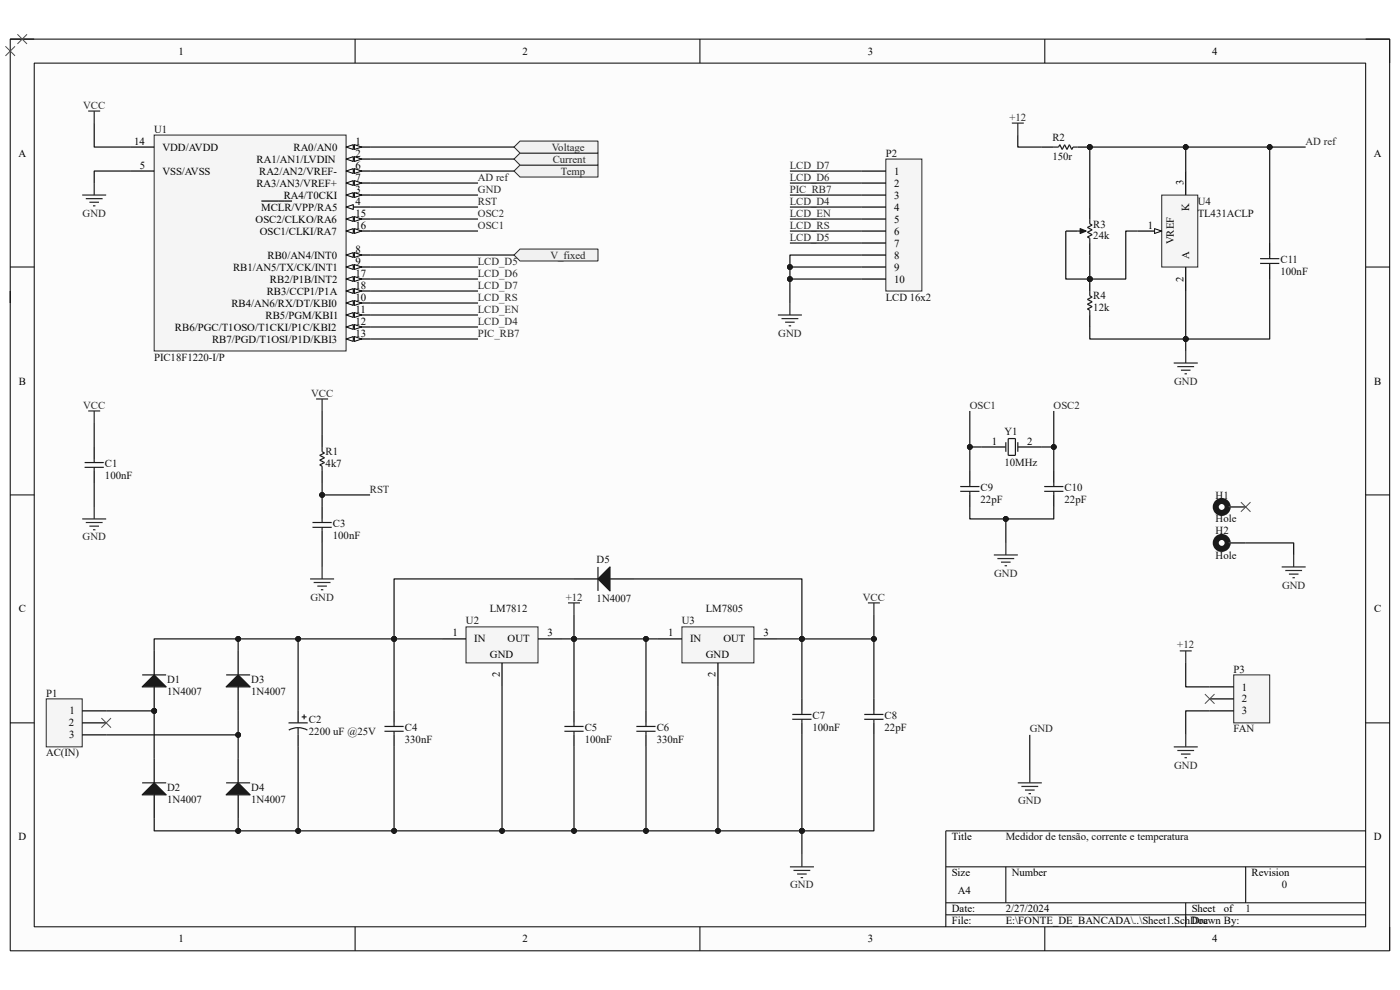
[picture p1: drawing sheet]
<svg xmlns="http://www.w3.org/2000/svg" width="297mm" height="210mm" viewBox="0 0 297 210" stroke-linecap="round" stroke-linejoin="round" font-family="sans-serif">
<path d="M2.2 8.3h292.6v193.4h-292.6z" fill-rule="evenodd" fill="#fcfcfc"/>
<path d="M2.2 8.3h292.6v193.4h-292.6z" fill="none" stroke="#000" stroke-width=".21"/>
<path d="M7.3 13.4h282.4v183.2h-282.4z" fill-rule="evenodd" fill="#fcfcfc"/>
<g fill="none" stroke="#000" stroke-width=".21">
<path d="M2.2 8.3h5.1M7.3 13.4h282.4v183.2h-282.4zM75.3 8.3v5.1M148.5 8.3v5.1M221.6 8.3v5.1M289.7 8.3h5.1v5.1M2.2 56.6h5.1M289.7 56.6h5.1M2.2 105h5.1M289.7 105h5.1M2.2 153.3h5.1M289.7 153.3h5.1"/>
<path d="M289.7 176.2h-89.1v20.4M75.3 196.6v5.1M148.5 196.6v5.1M200.6 183.9h89.1M200.6 191.5h89.1M200.6 194.1h89.1M213.4 183.9v7.6M221.6 196.6v5.1M251.5 191.5v5.1M264.3 183.9v7.6M294.8 196.6v5.1"/>
</g>
<path d="M32.7 28.6h40.7v45.9h-40.7z" fill-rule="evenodd" fill="#f5f5f5"/>
<path d="M32.7 28.6h40.7v45.9h-40.7z" fill="none" stroke="#262626" stroke-width=".21"/>
<path d="M73.4 31.2h5.1" fill="none" stroke="#000" stroke-width=".25"/>
<path d="M73.4 31.2l1.5-.5v1z" fill="#fbfbfb"/>
<path d="M73.4 31.2l1.5-.5v1z" fill="none" stroke="#000" stroke-width=".21"/>
<path d="M75.2 30.7l1.5 .5-1.5 .5z" fill="#fbfbfb"/>
<path d="M75.2 30.7l1.5 .5-1.5 .5z" fill="none" stroke="#000" stroke-width=".21"/>
<path d="M73.4 33.7h5.1" fill="none" stroke="#000" stroke-width=".25"/>
<path d="M73.4 33.7l1.5-.5v1z" fill="#fbfbfb"/>
<path d="M73.4 33.7l1.5-.5v1z" fill="none" stroke="#000" stroke-width=".21"/>
<path d="M75.2 33.2l1.5 .5-1.5 .5z" fill="#fbfbfb"/>
<path d="M75.2 33.2l1.5 .5-1.5 .5z" fill="none" stroke="#000" stroke-width=".21"/>
<path d="M73.4 41.4h5.1" fill="none" stroke="#000" stroke-width=".25"/>
<path d="M73.4 41.4l1.5-.5v1z" fill="#fbfbfb"/>
<path d="M73.4 41.4l1.5-.5v1z" fill="none" stroke="#000" stroke-width=".21"/>
<path d="M75.2 40.9l1.5 .5-1.5 .5z" fill="#fbfbfb"/>
<path d="M75.2 40.9l1.5 .5-1.5 .5z" fill="none" stroke="#000" stroke-width=".21"/>
<path d="M73.4 43.9h5.1" fill="none" stroke="#000" stroke-width=".25"/>
<path d="M73.4 43.9l1.5-.5v1z" fill="#fbfbfb"/>
<path d="M73.4 43.9l1.5-.5v1z" fill="none" stroke="#000" stroke-width=".21"/>
<path d="M27.6 36.3h5.1M73.4 36.3h5.1M55.4 42.6h6.6" fill="none" stroke="#000" stroke-width=".25"/>
<path d="M73.4 36.3l1.5-.5v1z" fill="#fbfbfb"/>
<path d="M73.4 36.3l1.5-.5v1z" fill="none" stroke="#000" stroke-width=".21"/>
<path d="M75.2 35.8l1.5 .5-1.5 .5z" fill="#fbfbfb"/>
<path d="M75.2 35.8l1.5 .5-1.5 .5z" fill="none" stroke="#000" stroke-width=".21"/>
<path d="M73.4 38.8h5.1" fill="none" stroke="#000" stroke-width=".25"/>
<path d="M73.4 38.8l1.5-.5v1z" fill="#fbfbfb"/>
<path d="M73.4 38.8l1.5-.5v1z" fill="none" stroke="#000" stroke-width=".21"/>
<path d="M75.2 38.3l1.5 .5-1.5 .5z" fill="#fbfbfb"/>
<path d="M75.2 38.3l1.5 .5-1.5 .5z" fill="none" stroke="#000" stroke-width=".21"/>
<path d="M73.4 54.1h5.1" fill="none" stroke="#000" stroke-width=".25"/>
<path d="M73.4 54.1l1.5-.5v1z" fill="#fbfbfb"/>
<path d="M73.4 54.1l1.5-.5v1z" fill="none" stroke="#000" stroke-width=".21"/>
<path d="M75.2 53.6l1.5 .5-1.5 .5z" fill="#fbfbfb"/>
<path d="M75.2 53.6l1.5 .5-1.5 .5z" fill="none" stroke="#000" stroke-width=".21"/>
<path d="M73.4 56.6h5.1" fill="none" stroke="#000" stroke-width=".25"/>
<path d="M73.4 56.6l1.5-.5v1z" fill="#fbfbfb"/>
<path d="M73.4 56.6l1.5-.5v1z" fill="none" stroke="#000" stroke-width=".21"/>
<path d="M75.2 56.1l1.5 .5-1.5 .5z" fill="#fbfbfb"/>
<path d="M75.2 56.1l1.5 .5-1.5 .5z" fill="none" stroke="#000" stroke-width=".21"/>
<path d="M73.4 64.3h5.1" fill="none" stroke="#000" stroke-width=".25"/>
<path d="M73.4 64.3l1.5-.5v1z" fill="#fbfbfb"/>
<path d="M73.4 64.3l1.5-.5v1z" fill="none" stroke="#000" stroke-width=".21"/>
<path d="M75.2 63.8l1.5 .5-1.5 .5z" fill="#fbfbfb"/>
<path d="M75.2 63.8l1.5 .5-1.5 .5z" fill="none" stroke="#000" stroke-width=".21"/>
<path d="M73.4 66.8h5.1" fill="none" stroke="#000" stroke-width=".25"/>
<path d="M73.4 66.8l1.5-.5v1z" fill="#fbfbfb"/>
<path d="M73.4 66.8l1.5-.5v1z" fill="none" stroke="#000" stroke-width=".21"/>
<path d="M75.2 66.3l1.5 .5-1.5 .5z" fill="#fbfbfb"/>
<path d="M75.2 66.3l1.5 .5-1.5 .5z" fill="none" stroke="#000" stroke-width=".21"/>
<path d="M73.4 69.4h5.1" fill="none" stroke="#000" stroke-width=".25"/>
<path d="M73.4 69.4l1.5-.5v1z" fill="#fbfbfb"/>
<path d="M73.4 69.4l1.5-.5v1z" fill="none" stroke="#000" stroke-width=".21"/>
<path d="M75.2 68.9l1.5 .5-1.5 .5z" fill="#fbfbfb"/>
<path d="M75.2 68.9l1.5 .5-1.5 .5z" fill="none" stroke="#000" stroke-width=".21"/>
<path d="M73.4 71.9h5.1" fill="none" stroke="#000" stroke-width=".25"/>
<path d="M73.4 71.9l1.5-.5v1z" fill="#fbfbfb"/>
<path d="M73.4 71.9l1.5-.5v1z" fill="none" stroke="#000" stroke-width=".21"/>
<path d="M75.2 71.4l1.5 .5-1.5 .5z" fill="#fbfbfb"/>
<path d="M75.2 71.4l1.5 .5-1.5 .5z" fill="none" stroke="#000" stroke-width=".21"/>
<path d="M27.6 31.2h5.1M73.4 46.5h5.1" fill="none" stroke="#000" stroke-width=".25"/>
<path d="M73.4 46.5l1.5-.5v1z" fill="#fbfbfb"/>
<path d="M73.4 46.5l1.5-.5v1z" fill="none" stroke="#000" stroke-width=".21"/>
<path d="M75.2 46l1.5 .5-1.5 .5z" fill="#fbfbfb"/>
<path d="M75.2 46l1.5 .5-1.5 .5z" fill="none" stroke="#000" stroke-width=".21"/>
<path d="M73.4 49h5.1" fill="none" stroke="#000" stroke-width=".25"/>
<path d="M73.4 49l1.5-.5v1z" fill="#fbfbfb"/>
<path d="M73.4 49l1.5-.5v1z" fill="none" stroke="#000" stroke-width=".21"/>
<path d="M75.2 48.5l1.5 .5-1.5 .5z" fill="#fbfbfb"/>
<path d="M75.2 48.5l1.5 .5-1.5 .5z" fill="none" stroke="#000" stroke-width=".21"/>
<path d="M73.4 59.2h5.1" fill="none" stroke="#000" stroke-width=".25"/>
<path d="M73.4 59.2l1.5-.5v1z" fill="#fbfbfb"/>
<path d="M73.4 59.2l1.5-.5v1z" fill="none" stroke="#000" stroke-width=".21"/>
<path d="M75.2 58.7l1.5 .5-1.5 .5z" fill="#fbfbfb"/>
<path d="M75.2 58.7l1.5 .5-1.5 .5z" fill="none" stroke="#000" stroke-width=".21"/>
<path d="M73.4 61.7h5.1" fill="none" stroke="#000" stroke-width=".25"/>
<path d="M73.4 61.7l1.5-.5v1z" fill="#fbfbfb"/>
<path d="M73.4 61.7l1.5-.5v1z" fill="none" stroke="#000" stroke-width=".21"/>
<path d="M75.2 61.2l1.5 .5-1.5 .5z" fill="#fbfbfb"/>
<path d="M75.2 61.2l1.5 .5-1.5 .5z" fill="none" stroke="#000" stroke-width=".21"/>
<g fill="none" stroke="#262626" stroke-width=".25">
<path d="M18.7 23.6h2.6M20 23.6v2.5M20 38.8v2.6M17.4 41.4h5.1M18.2 42.1h3.6M19 42.9h2M19.7 43.7h.5M18.7 87.2h2.6M20 87.2v2.5M17.4 110.1h5.1M18.2 110.8h3.6M19 111.6h2"/>
<path d="M19.7 112.4h.5M20 107.5v2.6"/>
</g>
<path d="M205.7 99.9v2.5M205.7 105v2.5M50.5 138.1v5.1M50.5 145.7v5.1" fill="none" stroke="#000" stroke-width=".25"/>
<path d="M203.7 103.2h4.1M203.7 104.2h4.1M205.7 102.4v.8M205.7 104.2v.8" fill="none" stroke="#1c1c1c" stroke-width=".25"/>
<path d="M48 145.7l2.5-2.5 2.6 2.5z" fill="#1c1c1c"/>
<path d="M48 145.7l2.5-2.5 2.6 2.5zM48 143.2h5.1" fill="none" stroke="#1c1c1c" stroke-width=".25"/>
<path d="M50.5 161v5.1M50.5 168.6v5.1" fill="none" stroke="#000" stroke-width=".25"/>
<path d="M48 168.6l2.5-2.5 2.6 2.5z" fill="#1c1c1c"/>
<path d="M48 168.6l2.5-2.5 2.6 2.5zM48 166.1h5.1" fill="none" stroke="#1c1c1c" stroke-width=".25"/>
<circle cx="32.7" cy="150.8" r=".51" fill="#0e0e0e"/>
<circle cx="32.7" cy="150.8" r=".51" fill="none" stroke="#0e0e0e" stroke-width=".21"/>
<path d="M32.7 145.7v5.1" fill="none" stroke="#000" stroke-width=".25"/>
<circle cx="32.7" cy="150.8" r=".51" fill="#0e0e0e"/>
<circle cx="32.7" cy="150.8" r=".51" fill="none" stroke="#0e0e0e" stroke-width=".21"/>
<path d="M32.7 138.1v5.1" fill="none" stroke="#000" stroke-width=".25"/>
<path d="M30.2 145.7l2.5-2.5 2.6 2.5z" fill="#1c1c1c"/>
<path d="M30.2 145.7l2.5-2.5 2.6 2.5zM30.2 143.2h5.1" fill="none" stroke="#1c1c1c" stroke-width=".25"/>
<path d="M32.7 161v5.1M32.7 168.6v5.1" fill="none" stroke="#000" stroke-width=".25"/>
<path d="M30.2 168.6l2.5-2.5 2.6 2.5z" fill="#1c1c1c"/>
<path d="M213.4 93.8v2M213.9 93h1.5v3.6h-1.5zM215.9 93.8v2M61.2 153.3h4.1M63.2 154.4h.9l1.1 .5M63.2 154.4h-.8l-1.1 .5M63.2 154.4v1.5M64 152.1h1M64.5 151.6v1M30.2 166.1h5.1M32.7 166.1l2.6 2.5h-5.1z" fill="none" stroke="#1c1c1c" stroke-width=".25"/>
<path d="M208.3 94.8h5.1M215.9 94.8h5.1M63.2 150.8v2.5M63.2 155.9v2.5" fill="none" stroke="#000" stroke-width=".25"/>
<path d="M167.6 183.9h5.1M168.3 184.6h3.6M169.1 185.4h2M169.9 186.2h.5M170.1 181.3v2.6" fill="none" stroke="#262626" stroke-width=".25"/>
<path d="M144.7 133h15.2v7.6h-15.2z" fill-rule="evenodd" fill="#f5f5f5"/>
<path d="M144.7 133h15.2v7.6h-15.2z" fill="none" stroke="#262626" stroke-width=".21"/>
<path d="M139.6 135.5h5.1M159.9 135.5h5.1M152.3 140.6v5.1" fill="none" stroke="#000" stroke-width=".25"/>
<path d="M98.9 133h15.2v7.6h-15.2z" fill-rule="evenodd" fill="#f5f5f5"/>
<path d="M98.9 133h15.2v7.6h-15.2z" fill="none" stroke="#262626" stroke-width=".21"/>
<path d="M93.8 135.5h5.1M114.1 135.5h5.1M106.5 140.6v5.1" fill="none" stroke="#000" stroke-width=".25"/>
<path d="M187.9 33.7h7.7v28h-7.7z" fill-rule="evenodd" fill="#f5f5f5"/>
<path d="M187.9 33.7h7.7v28h-7.7z" fill="none" stroke="#262626" stroke-width=".21"/>
<path d="M182.8 36.3h5.1M182.8 38.8h5.1M182.8 41.4h5.1M182.8 43.9h5.1M182.8 46.5h5.1M182.8 49h5.1M182.8 51.6h5.1M182.8 54.1h5.1M182.8 56.6h5.1M182.8 59.2h5.1" fill="none" stroke="#000" stroke-width=".25"/>
<path d="M9.8 148.2h7.6v10.2h-7.6z" fill-rule="evenodd" fill="#f5f5f5"/>
<path d="M9.8 148.2h7.6v10.2h-7.6z" fill="none" stroke="#262626" stroke-width=".21"/>
<g fill="none" stroke="#000" stroke-width=".25">
<path d="M20 94.8v2.6M20 99.9v2.5M223.6 99.9v2.5M223.6 105v2.5M121.8 122.8h5.1M129.4 122.8h5.1M17.4 150.8h5.1M17.4 153.3h5.1M17.4 155.9h5.1M83.6 150.8v2.5M83.6 155.9v2.5M121.8 150.8v2.5"/>
<path d="M121.8 155.9v2.5M137 150.8v2.5M137 155.9v2.5M170.1 148.2v2.6M170.1 153.3v2.6M185.4 148.3v2.5M185.4 153.3v2.6"/>
</g>
<g fill="none" stroke="#1c1c1c" stroke-width=".25">
<path d="M17.9 99.1h4.1M17.9 98.1h4.1M20 97.4v.7M20 99.1v.8M221.5 103.2h4.1M221.5 104.2h4.1M223.6 102.4v.8M223.6 104.2v.8M81.6 155.1h4M81.6 154.1h4M83.6 153.3v.8M83.6 155.1v.8"/>
<path d="M119.7 155.1h4.1M119.7 154.1h4.1M121.8 153.3v.8M121.8 155.1v.8M135 155.1h4.1M135 154.1h4.1M137 153.3v.8M137 155.1v.8M168.1 152.6h4.1M168.1 151.6h4.1M170.1 150.8v.8M170.1 152.6v.7"/>
<path d="M183.3 152.6h4.1M183.3 151.6h4.1M185.4 150.8v.8M185.4 152.6v.7"/>
</g>
<path d="M210.8 117.7h5.1M211.6 118.5h3.6M212.4 119.2h2M213.4 115.2v2.5M213.1 120h.5" fill="none" stroke="#262626" stroke-width=".25"/>
<path d="M126.9 122.8l2.5-2.5v5z" fill="#1c1c1c"/>
<path d="M126.9 122.8l2.5-2.5v5zM126.9 120.3v5" fill="none" stroke="#1c1c1c" stroke-width=".25"/>
<path d="M261.7 143.2h7.7v10.1h-7.7z" fill-rule="evenodd" fill="#f5f5f5"/>
<path d="M261.7 143.2h7.7v10.1h-7.7z" fill="none" stroke="#262626" stroke-width=".21"/>
<path d="M231.2 43.9v2.6M231.2 51.6v2.5M68.3 92.3v2.5M68.3 99.9v2.5M68.3 107.5v2.6M68.3 112.6v2.6M256.6 145.7h5.1M256.6 148.3h5.1M256.6 150.8h5.1" fill="none" stroke="#000" stroke-width=".25"/>
<g fill="none" stroke="#262626" stroke-width=".25">
<path d="M67.1 84.6h2.5M68.3 84.6v2.6M65.8 122.8h5.1M66.5 123.6h3.6M67.3 124.3h2M68.1 125.1h.5M68.3 120.3v2.5M184.1 127.9h2.6M185.4 127.9v2.5M249 158.4h5.1M249.8 159.2h3.5M250.5 160h2.1"/>
<path d="M251.5 155.9v2.5M251.3 160.7h.5"/>
</g>
<path d="M228.6 49h1.3M68.3 94.8v1l.5 .3-1 .5 1 .5-1 .5 1 .5-1 .5 .5 .3v1M66.3 111.9h4.1M66.3 110.8h4.1M68.3 110.1v.7M68.3 111.9v.7" fill="none" stroke="#1c1c1c" stroke-width=".25"/>
<path d="M229.2 48.5l1.2 .5-1.2 .5z" fill="#1c1c1c"/>
<path d="M229.2 48.5l1.2 .5-1.2 .5zM231.2 46.5v1l.5 .2-1 .5 1 .6-1 .5 1 .5-1 .5 .5 .2v1.1" fill="none" stroke="#1c1c1c" stroke-width=".25"/>
<path d="M226.1 49h2.5" fill="none" stroke="#000" stroke-width=".25"/>
<circle cx="231.2" cy="59.2" r=".51" fill="#0e0e0e"/>
<circle cx="231.2" cy="59.2" r=".51" fill="none" stroke="#0e0e0e" stroke-width=".21"/>
<path d="M231.2 59.2v2.5" fill="none" stroke="#000" stroke-width=".25"/>
<circle cx="231.2" cy="59.2" r=".51" fill="#0e0e0e"/>
<circle cx="231.2" cy="59.2" r=".51" fill="none" stroke="#0e0e0e" stroke-width=".21"/>
<path d="M269.4 51.6v2.5M269.4 56.6v2.6M231.2 66.8v2.6" fill="none" stroke="#000" stroke-width=".25"/>
<path d="M267.3 55.9h4.1M267.3 54.9h4.1M269.4 54.1v.8M269.4 55.9v.7M231.2 61.7v1l.5 .3-1 .5 1 .5-1 .5 1 .5-1 .6 .5 .2v1" fill="none" stroke="#1c1c1c" stroke-width=".25"/>
<circle cx="231.2" cy="31.2" r=".51" fill="#0e0e0e"/>
<circle cx="231.2" cy="31.2" r=".51" fill="none" stroke="#0e0e0e" stroke-width=".21"/>
<path d="M228.6 31.2h2.6" fill="none" stroke="#000" stroke-width=".25"/>
<circle cx="231.2" cy="31.2" r=".51" fill="#0e0e0e"/>
<circle cx="231.2" cy="31.2" r=".51" fill="none" stroke="#0e0e0e" stroke-width=".21"/>
<path d="M221 31.2h2.6" fill="none" stroke="#000" stroke-width=".25"/>
<path d="M223.6 31.2h1l.2-.5 .5 1 .5-1 .6 1 .5-1 .5 1 .2-.5h1" fill="none" stroke="#1c1c1c" stroke-width=".25"/>
<path d="M249 77h5.1M249.8 77.8h3.5M250.5 78.5h2.1M251.3 79.3h.5M251.5 74.5v2.5" fill="none" stroke="#262626" stroke-width=".25"/>
<path d="M246.5 41.4h7.6v15.2h-7.6z" fill-rule="evenodd" fill="#f5f5f5"/>
<path d="M246.5 41.4h7.6v15.2h-7.6z" fill="none" stroke="#262626" stroke-width=".21"/>
<path d="M251.5 36.3v5.1M241.4 49h5.1M251.5 56.6v5.1" fill="none" stroke="#000" stroke-width=".25"/>
<path d="M244.9 48.5l1.6 .5-1.6 .5z" fill="#fbfbfb"/>
<path d="M244.9 48.5l1.6 .5-1.6 .5z" fill="none" stroke="#000" stroke-width=".21"/>
<g fill="none" stroke="#262626" stroke-width=".25">
<path d="M214.7 26.1h2.5M215.9 26.1v2.5M165 66.8h5.1M165.8 67.6h3.6M166.6 68.3h2M167.3 69.1h.5M167.6 64.3v2.5M120.5 127.9h2.5M121.8 127.9v2.5M250.3 138.1h2.5M251.5 138.1v2.5M215.9 166.1h5.1"/>
<path d="M216.7 166.8h3.5M217.4 167.6h2.1M218.2 168.3h.5M218.5 163.5v2.6"/>
</g>
<path d="M110.3 52.8h16.6v2.6h-16.6l-1.3-1.3z" fill-rule="evenodd" fill="#f0f0f0"/>
<path d="M109 54.1l1.3-1.3h16.6v2.6h-16.6z" fill="none" stroke="#262626" stroke-width=".21"/>
<path d="M110.3 35h16.6v2.6h-16.6l-1.3-1.3z" fill-rule="evenodd" fill="#f0f0f0"/>
<path d="M109 36.3l1.3-1.3h16.6v2.6h-16.6z" fill="none" stroke="#262626" stroke-width=".21"/>
<path d="M110.3 32.5h16.6v2.5h-16.6l-1.3-1.3z" fill-rule="evenodd" fill="#f0f0f0"/>
<path d="M109 33.7l1.3-1.2h16.6v2.5h-16.6z" fill="none" stroke="#262626" stroke-width=".21"/>
<path d="M109 31.2l1.3-1.3h16.6v2.6h-16.6z" fill-rule="evenodd" fill="#f0f0f0"/>
<path d="M109 31.2l1.3-1.3h16.6v2.6h-16.6z" fill="none" stroke="#262626" stroke-width=".21"/>
<path d="M1.2 9.8l2 2.1M3.2 9.8l-2 2.1M3.7 7.3l2 2M5.7 7.3l-2 2M21.5 152.3l2 2.1M23.5 152.3l-2 2.1M255.6 147.2l2.1 2.1M257.7 147.2l-2.1 2.1" fill="none" stroke="#4c4c4c" stroke-width=".21"/>
<path d="M261 107.5h3.3M261 115.2h3.3" fill="none" stroke="#000" stroke-width=".25"/>
<g fill="none" stroke="#1c1c1c" stroke-width="1.3" stroke-linecap="butt">
<circle cx="259.2" cy="115.2" r="1.27"/>
<circle cx="259.2" cy="107.5" r="1.27"/>
</g>
<path d="M223.6 87.2v7.6" fill="none" stroke="#0e0e0e" stroke-width=".25"/>
<circle cx="223.6" cy="94.8" r=".51" fill="#0e0e0e"/>
<circle cx="223.6" cy="94.8" r=".51" fill="none" stroke="#0e0e0e" stroke-width=".21"/>
<path d="M20 26.1v5.1h7.6M27.6 36.3h-7.6v2.5M22.5 155.9h28" fill="none" stroke="#0e0e0e" stroke-width=".25"/>
<circle cx="50.5" cy="155.9" r=".51" fill="#0e0e0e"/>
<circle cx="50.5" cy="155.9" r=".51" fill="none" stroke="#0e0e0e" stroke-width=".21"/>
<path d="M22.5 150.8h10.2v10.2" fill="none" stroke="#0e0e0e" stroke-width=".25"/>
<circle cx="32.7" cy="150.8" r=".51" fill="#0e0e0e"/>
<circle cx="32.7" cy="150.8" r=".51" fill="none" stroke="#0e0e0e" stroke-width=".21"/>
<path d="M32.7 173.7v2.5h17.8v-2.5" fill="none" stroke="#0e0e0e" stroke-width=".25"/>
<circle cx="50.5" cy="176.2" r=".51" fill="#0e0e0e"/>
<circle cx="50.5" cy="176.2" r=".51" fill="none" stroke="#0e0e0e" stroke-width=".21"/>
<path d="M32.7 138.1v-2.6h17.8v2.6" fill="none" stroke="#0e0e0e" stroke-width=".25"/>
<circle cx="50.5" cy="135.5" r=".51" fill="#0e0e0e"/>
<circle cx="50.5" cy="135.5" r=".51" fill="none" stroke="#0e0e0e" stroke-width=".21"/>
<path d="M63.2 158.4v17.8h-12.7" fill="none" stroke="#0e0e0e" stroke-width=".25"/>
<circle cx="50.5" cy="176.2" r=".51" fill="#0e0e0e"/>
<circle cx="50.5" cy="176.2" r=".51" fill="none" stroke="#0e0e0e" stroke-width=".21"/>
<circle cx="63.2" cy="176.2" r=".51" fill="#0e0e0e"/>
<circle cx="63.2" cy="176.2" r=".51" fill="none" stroke="#0e0e0e" stroke-width=".21"/>
<path d="M50.5 135.5h12.7v15.3" fill="none" stroke="#0e0e0e" stroke-width=".25"/>
<circle cx="50.5" cy="135.5" r=".51" fill="#0e0e0e"/>
<circle cx="50.5" cy="135.5" r=".51" fill="none" stroke="#0e0e0e" stroke-width=".21"/>
<circle cx="63.2" cy="135.5" r=".51" fill="#0e0e0e"/>
<circle cx="63.2" cy="135.5" r=".51" fill="none" stroke="#0e0e0e" stroke-width=".21"/>
<path d="M83.6 158.4v17.8h-20.4" fill="none" stroke="#0e0e0e" stroke-width=".25"/>
<circle cx="83.6" cy="176.2" r=".51" fill="#0e0e0e"/>
<circle cx="83.6" cy="176.2" r=".51" fill="none" stroke="#0e0e0e" stroke-width=".21"/>
<circle cx="63.2" cy="176.2" r=".51" fill="#0e0e0e"/>
<circle cx="63.2" cy="176.2" r=".51" fill="none" stroke="#0e0e0e" stroke-width=".21"/>
<path d="M63.2 135.5h20.4v15.3" fill="none" stroke="#0e0e0e" stroke-width=".25"/>
<circle cx="83.6" cy="135.5" r=".51" fill="#0e0e0e"/>
<circle cx="83.6" cy="135.5" r=".51" fill="none" stroke="#0e0e0e" stroke-width=".21"/>
<circle cx="63.2" cy="135.5" r=".51" fill="#0e0e0e"/>
<circle cx="63.2" cy="135.5" r=".51" fill="none" stroke="#0e0e0e" stroke-width=".21"/>
<path d="M68.3 105h10.2" fill="none" stroke="#0e0e0e" stroke-width=".25"/>
<circle cx="68.3" cy="105" r=".51" fill="#0e0e0e"/>
<circle cx="68.3" cy="105" r=".51" fill="none" stroke="#0e0e0e" stroke-width=".21"/>
<g fill="none" stroke="#0e0e0e" stroke-width=".25">
<path d="M78.5 38.8h22.9M78.5 36.3h30.5M78.5 33.7h30.5M78.5 31.2h30.5M78.5 59.2h22.9M78.5 56.6h22.9M78.5 54.1h30.5M78.5 49h22.9M78.5 46.5h22.9M78.5 43.9h22.9M78.5 41.4h22.9M78.5 71.9h22.9"/>
<path d="M78.5 69.4h22.9M78.5 66.8h22.9M78.5 64.3h22.9M78.5 61.7h22.9M121.8 158.4v17.8h-38.2"/>
</g>
<circle cx="121.8" cy="176.2" r=".51" fill="#0e0e0e"/>
<circle cx="121.8" cy="176.2" r=".51" fill="none" stroke="#0e0e0e" stroke-width=".21"/>
<circle cx="106.5" cy="176.2" r=".51" fill="#0e0e0e"/>
<circle cx="106.5" cy="176.2" r=".51" fill="none" stroke="#0e0e0e" stroke-width=".21"/>
<circle cx="83.6" cy="176.2" r=".51" fill="#0e0e0e"/>
<circle cx="83.6" cy="176.2" r=".51" fill="none" stroke="#0e0e0e" stroke-width=".21"/>
<path d="M83.6 135.5h10.2" fill="none" stroke="#0e0e0e" stroke-width=".25"/>
<circle cx="83.6" cy="135.5" r=".51" fill="#0e0e0e"/>
<circle cx="83.6" cy="135.5" r=".51" fill="none" stroke="#0e0e0e" stroke-width=".21"/>
<path d="M121.8 122.8h-38.2v12.7" fill="none" stroke="#0e0e0e" stroke-width=".25"/>
<circle cx="83.6" cy="135.5" r=".51" fill="#0e0e0e"/>
<circle cx="83.6" cy="135.5" r=".51" fill="none" stroke="#0e0e0e" stroke-width=".21"/>
<path d="M119.2 135.5h20.4" fill="none" stroke="#0e0e0e" stroke-width=".25"/>
<circle cx="121.8" cy="135.5" r=".51" fill="#0e0e0e"/>
<circle cx="121.8" cy="135.5" r=".51" fill="none" stroke="#0e0e0e" stroke-width=".21"/>
<circle cx="137" cy="135.5" r=".51" fill="#0e0e0e"/>
<circle cx="137" cy="135.5" r=".51" fill="none" stroke="#0e0e0e" stroke-width=".21"/>
<path d="M137 158.4v17.8h-15.2" fill="none" stroke="#0e0e0e" stroke-width=".25"/>
<circle cx="137" cy="176.2" r=".51" fill="#0e0e0e"/>
<circle cx="137" cy="176.2" r=".51" fill="none" stroke="#0e0e0e" stroke-width=".21"/>
<circle cx="121.8" cy="176.2" r=".51" fill="#0e0e0e"/>
<circle cx="121.8" cy="176.2" r=".51" fill="none" stroke="#0e0e0e" stroke-width=".21"/>
<path d="M134.5 122.8h35.6v12.7" fill="none" stroke="#0e0e0e" stroke-width=".25"/>
<circle cx="170.1" cy="135.5" r=".51" fill="#0e0e0e"/>
<circle cx="170.1" cy="135.5" r=".51" fill="none" stroke="#0e0e0e" stroke-width=".21"/>
<path d="M152.3 145.7v30.5h-15.3" fill="none" stroke="#0e0e0e" stroke-width=".25"/>
<circle cx="152.3" cy="176.2" r=".51" fill="#0e0e0e"/>
<circle cx="152.3" cy="176.2" r=".51" fill="none" stroke="#0e0e0e" stroke-width=".21"/>
<circle cx="137" cy="176.2" r=".51" fill="#0e0e0e"/>
<circle cx="137" cy="176.2" r=".51" fill="none" stroke="#0e0e0e" stroke-width=".21"/>
<path d="M170.1 155.9v20.3h-17.8" fill="none" stroke="#0e0e0e" stroke-width=".25"/>
<circle cx="170.1" cy="176.2" r=".51" fill="#0e0e0e"/>
<circle cx="170.1" cy="176.2" r=".51" fill="none" stroke="#0e0e0e" stroke-width=".21"/>
<circle cx="152.3" cy="176.2" r=".51" fill="#0e0e0e"/>
<circle cx="152.3" cy="176.2" r=".51" fill="none" stroke="#0e0e0e" stroke-width=".21"/>
<path d="M165 135.5h5.1v12.7" fill="none" stroke="#0e0e0e" stroke-width=".25"/>
<circle cx="170.1" cy="135.5" r=".51" fill="#0e0e0e"/>
<circle cx="170.1" cy="135.5" r=".51" fill="none" stroke="#0e0e0e" stroke-width=".21"/>
<path d="M167.6 56.6v2.6h15.2" fill="none" stroke="#0e0e0e" stroke-width=".25"/>
<circle cx="167.6" cy="56.6" r=".51" fill="#0e0e0e"/>
<circle cx="167.6" cy="56.6" r=".51" fill="none" stroke="#0e0e0e" stroke-width=".21"/>
<circle cx="167.6" cy="59.2" r=".51" fill="#0e0e0e"/>
<circle cx="167.6" cy="59.2" r=".51" fill="none" stroke="#0e0e0e" stroke-width=".21"/>
<path d="M182.8 54.1h-15.2v2.5h15.2" fill="none" stroke="#0e0e0e" stroke-width=".25"/>
<circle cx="167.6" cy="56.6" r=".51" fill="#0e0e0e"/>
<circle cx="167.6" cy="56.6" r=".51" fill="none" stroke="#0e0e0e" stroke-width=".21"/>
<path d="M185.4 155.9v20.3h-15.3" fill="none" stroke="#0e0e0e" stroke-width=".25"/>
<circle cx="170.1" cy="176.2" r=".51" fill="#0e0e0e"/>
<circle cx="170.1" cy="176.2" r=".51" fill="none" stroke="#0e0e0e" stroke-width=".21"/>
<path d="M170.1 135.5h15.3v12.8" fill="none" stroke="#0e0e0e" stroke-width=".25"/>
<circle cx="185.4" cy="135.5" r=".51" fill="#0e0e0e"/>
<circle cx="185.4" cy="135.5" r=".51" fill="none" stroke="#0e0e0e" stroke-width=".21"/>
<circle cx="170.1" cy="135.5" r=".51" fill="#0e0e0e"/>
<circle cx="170.1" cy="135.5" r=".51" fill="none" stroke="#0e0e0e" stroke-width=".21"/>
<path d="M205.7 107.5v2.6h17.9v-2.6" fill="none" stroke="#0e0e0e" stroke-width=".25"/>
<circle cx="213.4" cy="110.1" r=".51" fill="#0e0e0e"/>
<circle cx="213.4" cy="110.1" r=".51" fill="none" stroke="#0e0e0e" stroke-width=".21"/>
<path d="M208.3 94.8h-2.6v5.1" fill="none" stroke="#0e0e0e" stroke-width=".25"/>
<circle cx="205.7" cy="94.8" r=".51" fill="#0e0e0e"/>
<circle cx="205.7" cy="94.8" r=".51" fill="none" stroke="#0e0e0e" stroke-width=".21"/>
<path d="M215.9 28.6v2.6h5.1M221 94.8h2.6v5.1" fill="none" stroke="#0e0e0e" stroke-width=".25"/>
<circle cx="223.6" cy="94.8" r=".51" fill="#0e0e0e"/>
<circle cx="223.6" cy="94.8" r=".51" fill="none" stroke="#0e0e0e" stroke-width=".21"/>
<path d="M226.1 49v10.2h5.1v-5.1" fill="none" stroke="#0e0e0e" stroke-width=".25"/>
<circle cx="231.2" cy="59.2" r=".51" fill="#0e0e0e"/>
<circle cx="231.2" cy="59.2" r=".51" fill="none" stroke="#0e0e0e" stroke-width=".21"/>
<path d="M231.2 69.4v2.5h20.3" fill="none" stroke="#0e0e0e" stroke-width=".25"/>
<circle cx="251.5" cy="71.9" r=".51" fill="#0e0e0e"/>
<circle cx="251.5" cy="71.9" r=".51" fill="none" stroke="#0e0e0e" stroke-width=".21"/>
<path d="M241.4 49h-2.6v10.2h-7.6" fill="none" stroke="#0e0e0e" stroke-width=".25"/>
<circle cx="231.2" cy="59.2" r=".51" fill="#0e0e0e"/>
<circle cx="231.2" cy="59.2" r=".51" fill="none" stroke="#0e0e0e" stroke-width=".21"/>
<path d="M251.5 36.3v-5.1h-20.3v12.7" fill="none" stroke="#0e0e0e" stroke-width=".25"/>
<circle cx="231.2" cy="31.2" r=".51" fill="#0e0e0e"/>
<circle cx="231.2" cy="31.2" r=".51" fill="none" stroke="#0e0e0e" stroke-width=".21"/>
<circle cx="251.5" cy="31.2" r=".51" fill="#0e0e0e"/>
<circle cx="251.5" cy="31.2" r=".51" fill="none" stroke="#0e0e0e" stroke-width=".21"/>
<path d="M269.4 59.2v12.7h-17.9v2.6M251.5 140.6v5.1h5.1M256.6 150.8h-5.1v5.1" fill="none" stroke="#0e0e0e" stroke-width=".25"/>
<circle cx="251.5" cy="71.9" r=".51" fill="#0e0e0e"/>
<circle cx="251.5" cy="71.9" r=".51" fill="none" stroke="#0e0e0e" stroke-width=".21"/>
<path d="M251.5 31.2h17.9v20.4" fill="none" stroke="#0e0e0e" stroke-width=".25"/>
<circle cx="269.4" cy="31.2" r=".51" fill="#0e0e0e"/>
<circle cx="269.4" cy="31.2" r=".51" fill="none" stroke="#0e0e0e" stroke-width=".21"/>
<circle cx="251.5" cy="31.2" r=".51" fill="#0e0e0e"/>
<circle cx="251.5" cy="31.2" r=".51" fill="none" stroke="#0e0e0e" stroke-width=".21"/>
<path d="M269.4 31.2h7.6" fill="none" stroke="#0e0e0e" stroke-width=".25"/>
<circle cx="269.4" cy="31.2" r=".51" fill="#0e0e0e"/>
<circle cx="269.4" cy="31.2" r=".51" fill="none" stroke="#0e0e0e" stroke-width=".21"/>
<path d="M2.2 61.7v2.6M20 89.7v5.1M20 102.4v5.1M50.5 150.8v10.2" fill="none" stroke="#0e0e0e" stroke-width=".25"/>
<circle cx="50.5" cy="155.9" r=".51" fill="#0e0e0e"/>
<circle cx="50.5" cy="155.9" r=".51" fill="none" stroke="#0e0e0e" stroke-width=".21"/>
<path d="M68.3 102.4v5.1M68.3 115.2v5.1" fill="none" stroke="#0e0e0e" stroke-width=".25"/>
<circle cx="68.3" cy="105" r=".51" fill="#0e0e0e"/>
<circle cx="68.3" cy="105" r=".51" fill="none" stroke="#0e0e0e" stroke-width=".21"/>
<path d="M68.3 87.2v5.1M106.5 145.7v30.5" fill="none" stroke="#0e0e0e" stroke-width=".25"/>
<circle cx="106.5" cy="176.2" r=".51" fill="#0e0e0e"/>
<circle cx="106.5" cy="176.2" r=".51" fill="none" stroke="#0e0e0e" stroke-width=".21"/>
<path d="M121.8 135.5v15.3" fill="none" stroke="#0e0e0e" stroke-width=".25"/>
<circle cx="121.8" cy="135.5" r=".51" fill="#0e0e0e"/>
<circle cx="121.8" cy="135.5" r=".51" fill="none" stroke="#0e0e0e" stroke-width=".21"/>
<path d="M121.8 130.4v5.1" fill="none" stroke="#0e0e0e" stroke-width=".25"/>
<circle cx="121.8" cy="135.5" r=".51" fill="#0e0e0e"/>
<circle cx="121.8" cy="135.5" r=".51" fill="none" stroke="#0e0e0e" stroke-width=".21"/>
<path d="M137 135.5v15.3" fill="none" stroke="#0e0e0e" stroke-width=".25"/>
<circle cx="137" cy="135.5" r=".51" fill="#0e0e0e"/>
<circle cx="137" cy="135.5" r=".51" fill="none" stroke="#0e0e0e" stroke-width=".21"/>
<path d="M167.6 59.2v5.1" fill="none" stroke="#0e0e0e" stroke-width=".25"/>
<circle cx="167.6" cy="59.2" r=".51" fill="#0e0e0e"/>
<circle cx="167.6" cy="59.2" r=".51" fill="none" stroke="#0e0e0e" stroke-width=".21"/>
<path d="M170.1 176.2v5.1" fill="none" stroke="#0e0e0e" stroke-width=".25"/>
<circle cx="170.1" cy="176.2" r=".51" fill="#0e0e0e"/>
<circle cx="170.1" cy="176.2" r=".51" fill="none" stroke="#0e0e0e" stroke-width=".21"/>
<path d="M185.4 130.4v5.1" fill="none" stroke="#0e0e0e" stroke-width=".25"/>
<circle cx="185.4" cy="135.5" r=".51" fill="#0e0e0e"/>
<circle cx="185.4" cy="135.5" r=".51" fill="none" stroke="#0e0e0e" stroke-width=".21"/>
<path d="M205.7 87.2v7.6" fill="none" stroke="#0e0e0e" stroke-width=".25"/>
<circle cx="205.7" cy="94.8" r=".51" fill="#0e0e0e"/>
<circle cx="205.7" cy="94.8" r=".51" fill="none" stroke="#0e0e0e" stroke-width=".21"/>
<path d="M213.4 110.1v5.1" fill="none" stroke="#0e0e0e" stroke-width=".25"/>
<circle cx="213.4" cy="110.1" r=".51" fill="#0e0e0e"/>
<circle cx="213.4" cy="110.1" r=".51" fill="none" stroke="#0e0e0e" stroke-width=".21"/>
<path d="M251.5 61.7v10.2M218.5 155.9v7.6" fill="none" stroke="#0e0e0e" stroke-width=".25"/>
<circle cx="251.5" cy="71.9" r=".51" fill="#0e0e0e"/>
<circle cx="251.5" cy="71.9" r=".51" fill="none" stroke="#0e0e0e" stroke-width=".21"/>
<path d="M274.4 117.7v2.6M271.9 120.3h5.1M272.7 121h3.5M273.4 121.8h2.1M274.2 122.5h.5" fill="none" stroke="#262626" stroke-width=".25"/>
<path d="M167.6 36.3h15.2M167.6 38.8h15.2M167.6 41.4h15.2M167.6 43.9h15.2M167.6 46.5h15.2M167.6 49h15.2M167.6 51.6h15.2M264.3 115.2h10.1v2.5" fill="none" stroke="#0e0e0e" stroke-width=".25"/>
<path d="M263.2 106.5l2.1 2.1M265.3 106.5l-2.1 2.1" fill="none" stroke="#4c4c4c" stroke-width=".21"/>
<g font-size="2.3">
<text x="37.9" y="11.6">1</text>
<text x="110.8" y="11.6">2</text>
<text x="184.1" y="11.6">3</text>
<text x="257.1" y="11.6">4</text>
<text x="3.9" y="33.2">A</text>
<text x="28.4" y="30.7">14</text>
<text x="29.7" y="35.8">5</text>
<text x="34.5" y="32">VDD/AVDD</text>
<text x="54.4" y="34.5">RA1/AN1/LVDIN</text>
<text x="62.3" y="32">RA0/AN0</text>
<text x="75.4" y="30.7">1</text>
<text x="75.4" y="33.2">2</text>
<text x="75.4" y="35.8">6</text>
<text x="291.4" y="33.2">A</text>
<text x="34.5" y="37">VSS/AVSS</text>
<text x="54.4" y="39.6">RA3/AN3/VREF+</text>
<text x="55" y="37">RA2/AN2/VREF-</text>
<text x="75.4" y="40.9">3</text>
<text x="75.4" y="38.3">7</text>
<text x="189.7" y="37">1</text>
<text x="189.7" y="39.6">2</text>
<text x="251" y="39.3" transform="rotate(-90 251 39.3)">3</text>
<text x="54.2" y="47.2">OSC2/CLKO/RA6</text>
<text x="55.4" y="44.7">MCLR/VPP/RA5</text>
<text x="60.2" y="42.1">RA4/T0CKI</text>
<text x="75.4" y="43.4">4</text>
<text x="75.4" y="46">15</text>
<text x="189.7" y="42.1">3</text>
<text x="189.7" y="44.7">4</text>
<text x="189.7" y="47.2">5</text>
<text x="252.3" y="44.8" transform="rotate(-90 252.3 44.8)">K</text>
<text x="55.1" y="49.8">OSC1/CLKI/RA7</text>
<text x="75.4" y="53.6">8</text>
<text x="75.4" y="48.5">16</text>
<text x="189.7" y="49.8">6</text>
<text x="189.7" y="52.3">7</text>
<text x="243.5" y="48.5">1</text>
<text x="249" y="51.8" transform="rotate(-90 249 51.8)">VREF</text>
<text x="49.4" y="57.4">RB1/AN5/TX/CK/INT1</text>
<text x="56.8" y="54.9">RB0/AN4/INT0</text>
<text x="57.3" y="59.9">RB2/P1B/INT2</text>
<text x="75.4" y="56.1">9</text>
<text x="75.4" y="58.7">17</text>
<text x="189.7" y="54.9">8</text>
<text x="189.7" y="57.4">9</text>
<text x="189.7" y="59.9">10</text>
<text x="251" y="59.7" transform="rotate(-90 251 59.7)">2</text>
<text x="252.3" y="54.9" transform="rotate(-90 252.3 54.9)">A</text>
<text x="49.1" y="65">RB4/AN6/RX/DT/KBI0</text>
<text x="56.6" y="62.5">RB3/CCP1/P1A</text>
<text x="75.4" y="63.8">10</text>
<text x="75.4" y="61.2">18</text>
<text x="37.1" y="70.1">RB6/PGC/T1OSO/T1CKI/P1C/KBI2</text>
<text x="56.3" y="67.6">RB5/PGM/KBI1</text>
<text x="75.4" y="66.3">11</text>
<text x="75.4" y="68.8">12</text>
<text x="75.4" y="71.4">13</text>
<text x="45" y="72.7">RB7/PGD/T1OSI/P1D/KBI3</text>
<text x="4" y="81.6">B</text>
<text x="291.5" y="81.6">B</text>
<text x="210.4" y="94.3">1</text>
<text x="217.9" y="94.3">2</text>
<text x="4" y="129.9">C</text>
<text x="291.5" y="129.9">C</text>
<text x="96" y="135">1</text>
<text x="100.6" y="136.3">IN</text>
<text x="107.7" y="136.3">OUT</text>
<text x="116.2" y="135">3</text>
<text x="141.7" y="135">1</text>
<text x="146.4" y="136.3">IN</text>
<text x="153.5" y="136.3">OUT</text>
<text x="162" y="135">3</text>
<text x="103.9" y="139.6">GND</text>
<text x="106" y="143.7" transform="rotate(-90 106 143.7)">2</text>
<text x="149.7" y="139.6">GND</text>
<text x="151.8" y="143.7" transform="rotate(-90 151.8 143.7)">2</text>
<text x="263.5" y="146.5">1</text>
<text x="263.5" y="149">2</text>
<text x="14.6" y="154.1">2</text>
<text x="14.8" y="151.6">1</text>
<text x="263.5" y="151.6">3</text>
<text x="14.7" y="156.6">3</text>
<text x="3.9" y="178.3">D</text>
<text x="201.9" y="178.3">Title</text>
<text x="291.5" y="178.3">D</text>
<text x="201.9" y="185.9">Size</text>
<text x="214.6" y="185.9">Number</text>
<text x="265.5" y="185.9">Revision</text>
<text x="203.2" y="189.7">A4</text>
<text x="201.9" y="193.5">Date:</text>
<text x="201.9" y="196.1">File:</text>
<text x="213.4" y="193.5">2/27/2024</text>
<text x="213.4" y="196.1">E:\FONTE_DE_BANCADA\..\Sheet1.SchDoc</text>
<text x="252.8" y="193.5">Sheet</text>
<text x="252.8" y="196.1">Drawn By:</text>
<text x="259.6" y="193.5">of</text>
<text x="37.9" y="199.9">1</text>
<text x="110.8" y="199.9">2</text>
<text x="184.1" y="199.9">3</text>
<text x="257.1" y="199.9">4</text>
</g>
<g font-size="2.3" fill="#262626">
<text x="17.7" y="23.1">VCC</text>
<text x="214.2" y="25.6">+12</text>
<text x="117.1" y="32">Voltage</text>
<text x="117.3" y="34.5">Current</text>
<text x="167.6" y="35.8">LCD_D7</text>
<text x="277" y="30.7">AD ref</text>
<text x="101.4" y="38.3">AD ref</text>
<text x="101.4" y="40.9">GND</text>
<text x="119" y="37">Temp</text>
<text x="167.6" y="38.3">LCD_D6</text>
<text x="167.6" y="40.9">PIC_RB7</text>
<text x="17.5" y="46">GND</text>
<text x="101.4" y="46">OSC2</text>
<text x="101.4" y="43.4">RST</text>
<text x="167.6" y="43.4">LCD_D4</text>
<text x="167.6" y="46">LCD_EN</text>
<text x="101.4" y="48.5">OSC1</text>
<text x="167.6" y="48.5">LCD_RS</text>
<text x="167.6" y="51.1">LCD_D5</text>
<text x="101.4" y="56.1">LCD_D5</text>
<text x="101.4" y="58.7">LCD_D6</text>
<text x="116.8" y="54.9">V_fixed</text>
<text x="101.4" y="61.2">LCD_D7</text>
<text x="101.4" y="63.8">LCD_RS</text>
<text x="101.4" y="66.3">LCD_EN</text>
<text x="101.4" y="68.8">LCD_D4</text>
<text x="101.4" y="71.4">PIC_RB7</text>
<text x="165.1" y="71.4">GND</text>
<text x="249.1" y="81.6">GND</text>
<text x="17.7" y="86.7">VCC</text>
<text x="66" y="84.1">VCC</text>
<text x="205.7" y="86.7">OSC1</text>
<text x="223.5" y="86.7">OSC2</text>
<text x="78.5" y="104.5">RST</text>
<text x="17.5" y="114.6">GND</text>
<text x="210.9" y="122.3">GND</text>
<text x="272" y="124.8">GND</text>
<text x="65.9" y="127.4">GND</text>
<text x="120" y="127.4">+12</text>
<text x="183" y="127.4">VCC</text>
<text x="249.8" y="137.5">+12</text>
<text x="218.4" y="155.4">GND</text>
<text x="249.1" y="163">GND</text>
<text x="216" y="170.6">GND</text>
<text x="167.6" y="188.5">GND</text>
</g>
<g font-size="2.3" fill="#0e0e0e">
<text x="32.7" y="28.2">U1</text>
<text x="223.3" y="29.9">R2</text>
<text x="187.9" y="33.2">P2</text>
<text x="223.3" y="34">150r</text>
<text x="254.1" y="43.4">U4</text>
<text x="254.1" y="46">TL431ACLP</text>
<text x="231.9" y="48.3">R3</text>
<text x="231.9" y="50.8">24k</text>
<text x="271.6" y="55.9">C11</text>
<text x="271.6" y="58.4">100nF</text>
<text x="187.9" y="63.8">LCD 16x2</text>
<text x="231.9" y="63.5">R4</text>
<text x="231.9" y="66">12k</text>
<text x="32.7" y="76.5">PIC18F1220-I/P</text>
<text x="213.1" y="92.2">Y1</text>
<text x="22.3" y="99.1">C1</text>
<text x="22.3" y="101.7">100nF</text>
<text x="69.1" y="96.6">R1</text>
<text x="69.1" y="99.1">4k7</text>
<text x="213.1" y="98.9">10MHz</text>
<text x="208" y="104.2">C9</text>
<text x="208" y="106.8">22pF</text>
<text x="225.8" y="104.2">C10</text>
<text x="225.8" y="106.8">22pF</text>
<text x="257.9" y="105.7">H1</text>
<text x="70.6" y="111.8">C3</text>
<text x="257.9" y="110.8">Hole</text>
<text x="257.9" y="113.4">H2</text>
<text x="70.6" y="114.4">100nF</text>
<text x="126.6" y="119.5">D5</text>
<text x="257.9" y="118.5">Hole</text>
<text x="103.9" y="129.9">LM7812</text>
<text x="126.6" y="127.6">1N4007</text>
<text x="149.7" y="129.9">LM7805</text>
<text x="98.8" y="132.5">U2</text>
<text x="144.6" y="132.5">U3</text>
<text x="261.7" y="142.7">P3</text>
<text x="9.8" y="147.7">P1</text>
<text x="35.5" y="144.9">D1</text>
<text x="35.5" y="147.5">1N4007</text>
<text x="53.3" y="144.9">D3</text>
<text x="53.3" y="147.5">1N4007</text>
<text x="65.5" y="153.3">C2</text>
<text x="65.5" y="155.9">2200 uF @25V</text>
<text x="85.9" y="155.1">C4</text>
<text x="124" y="155.1">C5</text>
<text x="139.3" y="155.1">C6</text>
<text x="172.4" y="152.6">C7</text>
<text x="172.4" y="155.1">100nF</text>
<text x="187.7" y="152.6">C8</text>
<text x="187.7" y="155.1">22pF</text>
<text x="261.7" y="155.4">FAN</text>
<text x="9.8" y="160.4">AC(IN)</text>
<text x="85.9" y="157.6">330nF</text>
<text x="124" y="157.6">100nF</text>
<text x="139.3" y="157.6">330nF</text>
<text x="35.5" y="167.9">D2</text>
<text x="53.3" y="167.9">D4</text>
<text x="35.5" y="170.4">1N4007</text>
<text x="53.3" y="170.4">1N4007</text>
<text x="213.4" y="178.3">Medidor de tensão, corrente e temperatura</text>
<text x="271.9" y="188.5">0</text>
<text x="264.2" y="193.5">1</text>
</g>
</svg>
